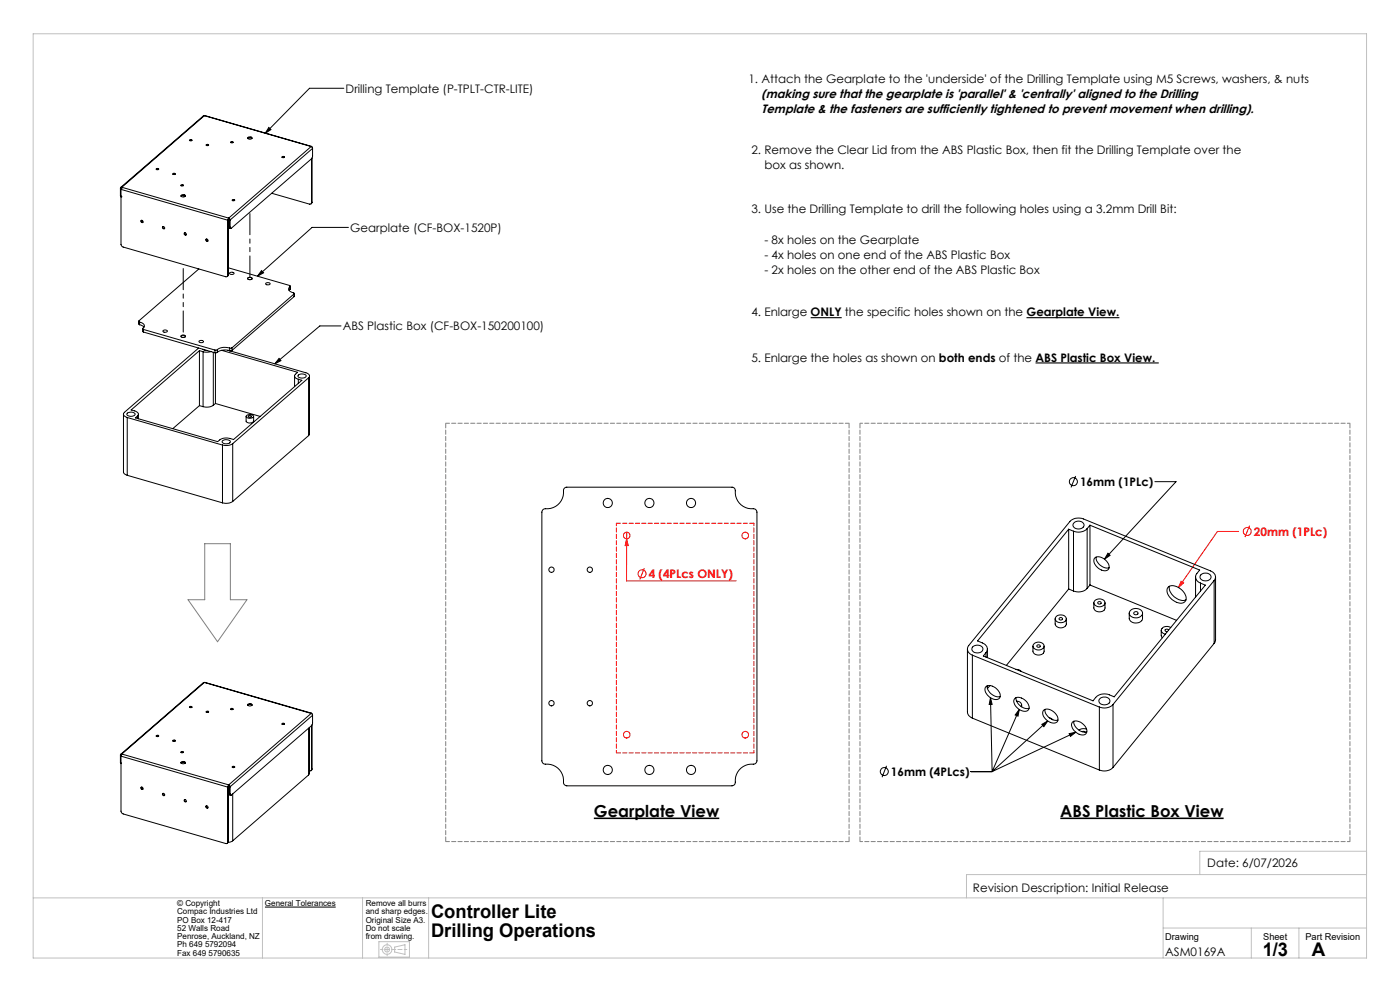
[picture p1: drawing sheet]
<svg xmlns="http://www.w3.org/2000/svg" width="420mm" height="297mm" viewBox="0 0 420 297" stroke-linecap="round" stroke-linejoin="round" font-family="sans-serif">
<g fill="none" stroke="#c0c0c0" stroke-width=".3">
<path d="M9.9 10.1h400.1v277h-400.1zM410 255.1h-50.1v7M9.9 269.1h400.1M78.7 269.1v18M108.8 269.1v18M128.6 269.1v18M348.9 269.1v18M348.9 278.1h61.1M375.4 278.1v9M389.7 278.1v9M410 262.1h-120.1v7M113.7 282.2h9.1v4.6h-9.1z"/>
<path d="M118.4 283.8l3.1-.7v2.9l-3.1-.7z"/>
<circle cx="116.1" cy="284.6" r="1.43"/>
<circle cx="116.1" cy="284.6" r=".73"/>
</g>
<path d="M116.1 286.4v-3.7" fill="none" stroke="#c0c0c0" stroke-width=".3" stroke-dasharray="1.3 .6" stroke-dashoffset=".7"/>
<path d="M114.1 284.6h7.9" fill="none" stroke="#c0c0c0" stroke-width=".3" stroke-dasharray="1.3 .6" stroke-dashoffset=".5"/>
<g fill="none" stroke="#f00" stroke-width=".3">
<path d="M188 159.5v2M371.6 159.3h-6.4l-11.6 16.8M374.9 157.5l-1.4 3.5M188 161.5l.5 2h-1zM188 161.5v12.6h32.8M193.3 170.2l-1.4 3.5M354.3 174.2l.8 .5-1.5 1.4z"/>
<circle cx="374.2" cy="159.3" r="1.19"/>
<circle cx="192.6" cy="172" r="1.2"/>
</g>
<g fill="none" stroke="#000" stroke-width=".3">
<path d="M80.6 38.2l.7 .6-1.7 1.2zM103.2 26.5h-10.3l-13.3 13.5M104.5 68.2h-10.9l-16.3 14.6M78.5 81.1l.6 .7-1.8 1zM102.3 97.7h-6.3l-13.6 11.3M83.7 107.4l.6 .7-1.9 .9zM322.7 142.7l-1.4 3.4M346.5 144.4h6.3l-21.5 23.2M332.4 165.8l.6 .6-1.7 1.2zM297.1 209.1l.5 2h-.8zM297.1 209.1l.5 22.1M305.8 212.6l-.4 2-.8-.3z"/>
<path d="M305.8 212.6l-8.2 18.6M312.6 217.1l1.7-1-1.1 1.7zM314.3 216.1l-16.7 15.1M320.7 219.9l2.1-.5-1.7 1.3zM322.8 219.4l-25.2 11.8M266 229.5l-1.4 3.4M291.3 231.2h6.3"/>
<circle cx="322" cy="144.4" r="1.2"/>
<circle cx="265.3" cy="231.2" r="1.2"/>
</g>
<path d="M178.2 245.2h37.6M318.1 245.2h49" fill="none" stroke="#000" stroke-width=".46"/>
<path d="M243.2 95.2h9.3M308 95.2h27.8M310.7 108.8h36.9" fill="none" stroke="#000" stroke-width=".33"/>
<path d="M184.9 156.8h41.3M184.9 225.6h41.3" fill="none" stroke="#f00" stroke-width=".3" stroke-dasharray="1.3 .6"/>
<path d="M184.9 156.8v68.8M226.2 156.8v68.8" fill="none" stroke="#f00" stroke-width=".3" stroke-dasharray="1.3 .6" stroke-dashoffset=".5"/>
<path d="M61.4 162.9h7.7v16.8h5l-8.8 12.6-8.9-12.6h5z" fill="none" stroke="#808080" stroke-width=".3"/>
<path d="M133.7 126.8h121M133.7 252.2h121" fill="none" stroke="#808080" stroke-width=".3" stroke-dasharray="1.3 .6" stroke-dashoffset=".1"/>
<path d="M133.7 126.8v125.4M254.7 126.8v125.4M258 126.8v125.4M405 126.8v125.4" fill="none" stroke="#808080" stroke-width=".3" stroke-dasharray="1.3 .6" stroke-dashoffset="-.1"/>
<path d="M258 126.8h147M258 252.2h147" fill="none" stroke="#808080" stroke-width=".3" stroke-dasharray="1.3 .6" stroke-dashoffset=".5"/>
<g fill="#000">
<path d="M80.6 38.2l.7 .6-1.7 1.2zM78.5 81.1l.6 .7-1.8 1zM83.7 107.4l.6 .7-1.9 .9z"/>
<path d="M297.1 209.1l.5 2h-.8zM305.8 212.6l-.4 2-.8-.3zM312.6 217.1l1.7-1-1.1 1.7zM320.7 219.9l2.1-.5-1.7 1.3zM332.4 165.8l.6 .6-1.7 1.2z"/>
</g>
<g fill="#f00">
<path d="M354.3 174.2l.8 .5-1.5 1.4z"/>
<path d="M188 161.5l.5 2h-1z"/>
</g>
<g fill="none" stroke="#000" stroke-width=".3">
<path d="M61.3 34.7h-.3l-24.8 21.5M61.3 34.7l32.2 9.2M61.3 34.7l32 9.2M61.3 34.7l-24.8 21.4M36.1 58.6l.2 .4M36.1 56.4l.2 .1M36.1 56.4v2.2M36.1 58.6h.2M36.3 59h.1M36.3 56.8v16.5l.3 .5 31.1 9.1h.5l.1-.4M36.3 56.8l32 9.2M36.3 56.5h.1"/>
<path d="M36.4 56.4l-.1 .1M36.5 56.1l-.2 .7M36.5 56.1l-.3 .1-.1 .2M36.5 56.1l32.1 9.3M46.9 50.6a.39 .39 0 0 1 .4-.2 .39 .39 0 0 1 .3 .4 .39 .39 0 0 1-.4 .1 .39 .39 0 0 1-.3-.3zM46.9 50.8h.7M51.9 52a.39 .39 0 0 1 .4-.1 .39 .39 0 0 1 .3 .3 .39 .39 0 0 1-.4 .2 .39 .39 0 0 1-.3-.4zM51.9 52.2h.7M54.3 55.5a.39 .39 0 0 1 .4-.2 .39 .39 0 0 1 .3 .3 .38 .38 0 0 1-.4 .2 .38 .38 0 0 1-.3-.3zM54.3 58.6a.73 .73 0 0 1 1.3 .2 .77 .77 0 0 1-1.3-.2zM54.3 58.8a.99 .99 0 0 1 1.3 0M54.3 55.7h.7"/>
<path d="M56.9 41.9a.37 .37 0 0 1 .4-.1 .37 .37 0 0 1 .3 .3 .37 .37 0 0 1-.4 .2 .37 .37 0 0 1-.3-.4zM56.9 42.1h.7M61.8 43.4h.1a.37 .37 0 0 1 .4-.2 .37 .37 0 0 1 .2 .4l-.3 .1zM61.9 43.6h.6M69.2 42.5a.39 .39 0 0 1 .4-.1 .39 .39 0 0 1 .3 .3 .39 .39 0 0 1-.4 .2 .39 .39 0 0 1-.3-.4zM69.2 42.7h.7M69.6 60l.1-.1a.37 .37 0 0 1 .4-.1 .37 .37 0 0 1 .3 .3l-.6 .1zM74.3 41.5a.99 .99 0 0 1 1.3 0M74.4 41.2a.67 .67 0 0 1 .7-.2 .67 .67 0 0 1 .5 .5 .77 .77 0 0 1-1.3-.2zM81.5 57.9l11.5 3.3 .4-.2 .1-.3M84.6 47a.37 .37 0 0 1 .4-.2 .37 .37 0 0 1 .3 .4 .37 .37 0 0 1-.4 .1 .37 .37 0 0 1-.3-.3zM84.6 47.2h.7"/>
<path d="M93.3 43.9l.5 .6M93.3 43.9l.3 .2M93.3 43.9l-24.7 21.5M93.5 47.6v13.1M93.6 47.4v13.2M93.8 44.5v2.4l-.4 .7-24.1 20.9-.3-.4M93.8 44.5l-24.8 21.4M42.4 66l.1 .4 .4 .2M48.9 67.9l.1 .4 .4 .2M55.4 69.8l.1 .4 .4 .2M61.9 71.6v.5l.5 .1M68.3 66v16.5"/>
<path d="M68.5 65.9l-.2 .1M68.5 65.9v16.5M68.6 65.4l-.3 .6M68.6 65.6l-.1 .3M68.6 65.4l.4 .5M68.6 65.6l.2 .3M68.6 65.4v.2M68.8 68l.1 .3 .3 .2M68.8 65.9h.2M68.8 68l.2 .1M68.8 65.9v2.1M69 65.9v2.2"/>
<path d="M69.7 60.1h.7M93.6 60.6l-.3 .5M93.6 60.6l-.1 .1M41.6 96.3v.8l.3 .2M41.9 96.5l.4 .2a1.03 1.03 0 0 1 .9 .7 1.03 1.03 0 0 1-.4 1.2l.2 .1M41.9 97.3l1.3 .8M41.9 96.5v.8M42.8 98.5v.9l.2 .1M43 98.7l21.5 6.2M43 98.7v.8M43 99.5l21.5 6.2M48.9 99.1a.79 .79 0 0 1 1.3 .2 .71 .71 0 0 1-.7 .3 .71 .71 0 0 1-.6-.5z"/>
<path d="M59.7 80.6l-18 15.6-.1 .1 .3 .2M68.5 80.3l18.4 5.2 .1 .4M68.5 82.4l-.3 .5M68.5 82.4l-.2 .1M69 81.7a.72 .72 0 0 1 1.2 .4 .84 .84 0 0 1-1.3-.3zM74.3 83.3a.82 .82 0 0 1 1.3 .3 .76 .76 0 0 1-1.3-.3zM79.7 84.9a.82 .82 0 0 1 1.3 .2 .88 .88 0 0 1-1.3-.1zM87 85.9a.94 .94 0 0 0-.4 1.1 .94 .94 0 0 0 1 .6l.6 .2v.3M87 86.7l-.3 .3M87 85.9v.8M87.1 85.8l-.1 .9M88.2 88.1l-18.6 16.1"/>
<path d="M88.2 88.1v.8M88.2 88.9l-18.6 16.1M88.3 88l-.1 .9M54.3 100.7a.74 .74 0 0 1 1.3 .2 .75 .75 0 0 1-1.3-.2zM59.6 104.3l-22.3 19.3a.94 .94 0 0 0-.1 1 .94 .94 0 0 0 1 .5M59.8 102.2a.69 .69 0 0 1 .7-.2 .69 .69 0 0 1 .5 .5 .82 .82 0 0 1-1.3-.2zM59.8 105.1l-20.5 17.8 1.1 .3a.94 .94 0 0 1 1 .4 .94 .94 0 0 1-.2 1.1M59.8 105.1l1.1 .3M59.8 105.1v16.5M60.9 104.7l1.3 .4M60.9 105.4v16.5M63.3 105.4l-1.1 .1-1.3-.1"/>
<path d="M64 105.6v15.9M64.5 104.9v.8M64.6 105.7v15.2M65.2 104.8l-.7 .1M65.2 105.6l-.7 .1M65.2 104.8v.8M66.5 105l22.8 6.6-.6 .5a.91 .91 0 0 0-.2 1.1 .91 .91 0 0 0 1 .5M68.4 105l23.4 6.7a.91 .91 0 0 1 .9 .5 .91 .91 0 0 1-.1 1M68.9 104.3a4 4 0 0 0-3.7 .5M68.9 105.1a4 4 0 0 0-3.7 .5M68.9 104.3v.8M69.6 104.2l-.7 .1"/>
<path d="M69.6 105l-.7 .1M69.6 104.2v.8M88.4 112.7v3.2M89.5 113.7l1.1 .3-20.5 17.7a4 4 0 0 0-4.8 .7l-24.7-7.2 .6-.5M89.5 113.7v1.2M89.5 112.4a1.59 1.59 0 0 1 2.4 .3 1.63 1.63 0 0 1-2.5 0zM92.6 113.2l-22.8 19.8M92.6 113.2v17.4M92.9 112.7v17.5l-.3 .4M37 124.1v17.4l.3 .5 .9 .4M38.2 125.1l28.5 8.3M38.2 125.1v17.3"/>
<path d="M38.2 123.8a1.56 1.56 0 0 1 2.3 .4 1.45 1.45 0 0 1-2.4-.2zM41.2 124.7v.7M41.5 124.1v1.4M59.8 121.6l-8 6.9M59.8 121.6l1.1 .3M64 121.5a3.7 3.7 0 0 1-3.1 .4M64.6 120.9l-.6 .6M64.6 120.9l13.5 3.9M66.7 132.1a1.71 1.71 0 0 1 2.4 .3 1.47 1.47 0 0 1-2.5-.1zM66.7 133.4v17.3M69.8 133a3.7 3.7 0 0 1-3.1 .4M69.8 133v17.3"/>
<path d="M73.8 124.8v1.4a1.41 1.41 0 0 0 2.3 0v-1.4M74 124.5a1.32 1.32 0 0 1 2.1 .5 1.53 1.53 0 0 1-2.3-.2zM74.5 124.7a.5 .5 0 0 1 .5-.2 .5 .5 0 0 1 .4 .4 .49 .49 0 0 1-.5 .2 .49 .49 0 0 1-.4-.4zM92.6 130.6l-22.8 19.7M38.2 142.4l28.5 8.3M69.8 150.3a3.7 3.7 0 0 1-3.1 .4M162.9 152.7l.2-.1a7.3 7.3 0 0 0 4.8-1.9 7.9 7.9 0 0 0 1.3-4.2l.6-.5h49.8a.97 .97 0 0 1 1 1.1 5.1 5.1 0 0 0 5.8 5.4l.5 .4 .2 .6v74.5a1.09 1.09 0 0 1-1.1 1 5.1 5.1 0 0 0-5.5 5.8l-.3 .5-.6 .2h-49.6a1.02 1.02 0 0 1-.9-1.1 5.1 5.1 0 0 0-5.9-5.5l-.4-.3-.2-.6v-74.5zM320.6 158.6l-27.3 33.5 1.4 .6a1.81 1.81 0 0 1 1.1 2.9M320.6 158.6l1.5 .6M320.6 158.6v17.9M322.1 159.2v17.9M322.2 156.7a1.67 1.67 0 0 1 1.8-.5 1.67 1.67 0 0 1 1.2 1.5 1.87 1.87 0 0 1-3.3-.3z"/>
<path d="M326.1 158.4a3.7 3.7 0 0 1-4 .8M326.1 158.4v18M327 157.4l32.9 13.4a2.64 2.64 0 0 0-1.2 2.5l.4 .7 1.1 .8M327 157.4l-.9 1M327 157.4v17.9M320.6 176.5l-18.7 22.9M320.6 176.5l1.5 .6M326.1 176.4a3.7 3.7 0 0 1-4 .7M327 175.3l-.9 1.1M327 175.3l26 10.6M328.4 167.3a3.1 3.1 0 0 1 4.3 2 1.39 1.39 0 0 1-.6 1.7 1.39 1.39 0 0 1-1.7-.2 3 3 0 0 1-2-3.5zM328.5 179.9a1.84 1.84 0 0 1 3 .8 1.72 1.72 0 0 1-1.7 1.2 1.72 1.72 0 0 1-1.6-1.4z"/>
<path d="M328.8 167a3.4 3.4 0 0 0 3.9 3.1M350.6 175.9a4 4 0 0 1 5 2.4 1.64 1.64 0 0 1-.1 2 1.64 1.64 0 0 1-2.1 .4 4.1 4.1 0 0 1-3.2-4.3zM350.8 175.7a4.1 4.1 0 0 0 5 4.1M358.7 172.9v6.1M360.2 174.8l1.4 .6-27.3 33.4a4.7 4.7 0 0 0-4.9-.3l-1.5 1.5-32.9-13.4 .8-1M360.2 174.8v2.3M360.2 172.3a1.73 1.73 0 0 1 1.8-.6 1.73 1.73 0 0 1 1.3 1.4 1.79 1.79 0 0 1-1.7 1 1.79 1.79 0 0 1-1.6-1.2zM364.2 174a1.81 1.81 0 0 0-1.1-2.9l-38.1-15.6a3.8 3.8 0 0 0-4 .8l-30.4 37.2a1.82 1.82 0 0 0 1.1 2.9M364.2 174l-30.3 37.1M364.2 174v18.8M364.7 172.9v18.9l-.5 1M290.2 194.5v18.9l.4 1.1 1.1 .7"/>
<path d="M291.7 196.4l38.1 15.5M291.7 196.4v18.8M291.8 193.9a1.91 1.91 0 0 1 3.1 .5 1.73 1.73 0 0 1-1.7 1.3 1.73 1.73 0 0 1-1.6-1.3zM295.8 195.6v1.4M296.2 194.5v2.6M309.9 193.6v1.6a1.78 1.78 0 0 0 1.7 1.1 1.78 1.78 0 0 0 1.6-1.1v-1.6M310 193.1a1.84 1.84 0 0 1 3.2 .6 1.72 1.72 0 0 1-1.7 1.1 1.72 1.72 0 0 1-1.6-1.4zM311.2 193.3l.2-.1a.42 .42 0 0 1 .7 .4 .42 .42 0 0 1-.6 .4l-.5-.3zM316.5 185.5v1.5a1.78 1.78 0 0 0 1.7 1.2 1.78 1.78 0 0 0 1.7-1.2v-1.5M316.9 184.7a1.67 1.67 0 0 1 1.8-.4 1.67 1.67 0 0 1 1.1 1.5 1.89 1.89 0 0 1-3.3-.3zM317.8 185.3a.46 .46 0 0 1 .6-.2 .46 .46 0 0 1 .2 .7l-.8-.1zM328.2 180.7v1.5a1.78 1.78 0 0 0 1.6 1.2 1.78 1.78 0 0 0 1.7-1.2v-1.5"/>
<path d="M329.4 180.5a.46 .46 0 0 1 .6-.2 .46 .46 0 0 1 .2 .7h-.6l-.3-.2zM338.8 183.8v1.5a2.11 2.11 0 0 0 2 1.4 2.11 2.11 0 0 0 2-1.4v-1.5M339.2 182.9a2.13 2.13 0 0 1 3.6 1 2.16 2.16 0 0 1-2.1 1.3 2.16 2.16 0 0 1-1.9-1.4zM340.3 183.5a.57 .57 0 0 1 .8-.2 .57 .57 0 0 1 .1 .8 .57 .57 0 0 1-.8 .1 .57 .57 0 0 1-.1-.7zM348.4 188.9v1.6l.3 .6M350.6 188.9a.5 .5 0 0 0-.7-.4 .5 .5 0 0 0-.3 .7l.6 .1M351.2 188.1a1.76 1.76 0 0 0-2.8 1l.6 .7 .6 .2M364.2 192.8l-30.3 37.2M56.8 211.9l.1-.1a.37 .37 0 0 1 .4-.1 .37 .37 0 0 1 .3 .3l-.4 .1zM56.9 212h.7M61.3 204.5l-.3 .1-24.8 21.5M61.3 204.5l32.2 9.2"/>
<path d="M61.3 204.5l32 9.3M61.3 204.5l-24.8 21.5M61.9 213.2a.37 .37 0 0 1 .4-.1 .37 .37 0 0 1 .2 .3 .37 .37 0 0 1-.4 .2 .37 .37 0 0 1-.2-.4zM61.9 213.4h.6M69.2 212.4a.39 .39 0 0 1 .4-.1 .39 .39 0 0 1 .3 .3 .38 .38 0 0 1-.4 .2 .38 .38 0 0 1-.3-.4zM69.2 212.6h.7M74.3 211.3a.99 .99 0 0 1 1.3 0M74.4 211a.67 .67 0 0 1 .7-.2 .67 .67 0 0 1 .5 .6 .79 .79 0 0 1-1.3-.2zM84.6 216.9v-.1a.37 .37 0 0 1 .4-.1 .37 .37 0 0 1 .3 .3l-.5 .1zM84.6 217.1h.7M92.6 218.2v14.1M92.9 218v13.8l-.3 .5"/>
<path d="M93.3 213.8l.5 .6M93.3 213.8l.3 .2M93.3 213.8l-24.7 21.4M93.5 217.4v13.2M93.6 217.2v13.3M93.8 214.4v2.4l-.4 .7-24 20.8h-.3l-.1-.4M93.8 214.4l-24.8 21.4M291.7 215.2l38.1 15.6M295.7 205.9a3.1 3.1 0 0 1 4.3 2 1.39 1.39 0 0 1-.5 1.6 1.39 1.39 0 0 1-1.7-.1 3 3 0 0 1-2.1-3.5zM296.2 205.6a3.4 3.4 0 0 0 3.9 3.1M296.2 205.5v.8M297 205.5l-.8 .9"/>
<path d="M304.4 209.4a2.77 2.77 0 0 1 3.9 1.3 1.47 1.47 0 0 1 .2 2.1 1.47 1.47 0 0 1-2.1 .2 2.89 2.89 0 0 1-2-3.6zM304.8 200.6l1 .2 .6 .5M304.8 209.1a3.4 3.4 0 0 0 3.9 3.2M305 210.1a1.27 1.27 0 0 1 1.4 1.7M306.5 211.3v.5M313 212.9a3 3 0 0 1 4.3 2.1 1.38 1.38 0 0 1-.5 1.6 1.38 1.38 0 0 1-1.7-.1 2.95 2.95 0 0 1-2.1-3.6zM313.5 212.6a3.4 3.4 0 0 0 3.9 3.2M314.8 215.1l1 .6M321.7 216.5a3.1 3.1 0 0 1 4.3 2 1.38 1.38 0 0 1-.5 1.7 1.38 1.38 0 0 1-1.8-.1 3.1 3.1 0 0 1-2.1-3.4zM322.2 216.1a3.4 3.4 0 0 0 3.8 3.3M324.6 219.3l.5-.1 .4 .3M326 218.6l-1.3-.2-1 .4"/>
<path d="M329.8 211.9v18.9M330 209.4a1.67 1.67 0 0 1 1.8-.5 1.67 1.67 0 0 1 1.1 1.5 1.86 1.86 0 0 1-3.2-.3zM333.9 211.1a3.7 3.7 0 0 1-4.1 .8M333.9 211.1v18.9M36.1 228.5l.2 .3M36.1 226.3v2.2M36.1 226.3l.2 .1M36.1 228.5h.2M36.3 226.6v16.6l.3 .5 31.1 9.1a.44 .44 0 0 0 .6-.5M36.3 226.6l32 9.3M36.3 226.3v.1M36.4 226.2l-.1 .2"/>
<path d="M36.5 226l-.2 .6M36.5 226l-.4 .3M36.5 226l32.1 9.2M42.4 235.9l.1 .4 .4 .2M46.9 220.4a.39 .39 0 0 1 .4-.1 .39 .39 0 0 1 .3 .4 .39 .39 0 0 1-.4 .1 .39 .39 0 0 1-.3-.4zM46.9 220.7h.7M48.9 237.8l.1 .4 .4 .2M51.9 221.9a.39 .39 0 0 1 .4-.2 .39 .39 0 0 1 .3 .4 .39 .39 0 0 1-.5 .1 .39 .39 0 0 1-.2-.3zM51.9 222.1h.7M54.3 225.3a.39 .39 0 0 1 .4-.1 .39 .39 0 0 1 .3 .3 .39 .39 0 0 1-.4 .2 .39 .39 0 0 1-.3-.4zM54.3 225.5h.7M54.3 228.6l.8-.2 .5 .3-.7-.3z"/>
<path d="M54.4 228.3a.67 .67 0 0 1 .7-.1 .67 .67 0 0 1 .5 .5 .77 .77 0 0 1-1.3-.2zM55.4 239.6l.1 .5 .4 .1M68.3 235.9v16.4M68.5 235.8v16.4M68.5 235.8l-.2 .1M68.6 235.2l-.3 .7M68.6 235.4l-.1 .4M68.6 235.2l.4 .6M68.6 235.4l.2 .3M68.6 235.2v.2M68.8 237.9l.1 .3 .3 .2M68.8 235.7v2.2"/>
<path d="M68.8 235.7l.2 .1M68.8 237.9h.2M69 235.8v2.1M69.7 229.8a.37 .37 0 0 1 .4-.2 .37 .37 0 0 1 .3 .4 .37 .37 0 0 1-.4 .1 .37 .37 0 0 1-.3-.3zM69.7 230h.7M69.8 237.9v14.1M92.6 232.3l-22.8 19.7M93.5 230.6l-.1 .3-.5 .2M93.6 230.5l-.3 .5M93.6 230.5l-.1 .1M333.9 230a3.7 3.7 0 0 1-4.1 .8M61.9 241.5v.4l.5 .2"/>
<path d="M68.5 252.2l-.3 .5M68.5 252.2l-.2 .1M69.8 252l-1.4 .5M79.5 271.8h21.2"/>
<circle cx="42.6" cy="66.4" r=".35"/>
<circle cx="49.1" cy="68.3" r=".37"/>
<circle cx="55.6" cy="70.1" r=".37"/>
<circle cx="62.1" cy="72" r=".37"/>
<circle cx="182.3" cy="150.7" r="1.38"/>
<circle cx="194.8" cy="150.7" r="1.37"/>
<circle cx="207.3" cy="150.7" r="1.37"/>
<circle cx="165.5" cy="170.7" r=".81"/>
<circle cx="177" cy="170.7" r=".81"/>
<circle cx="165.5" cy="210.8" r=".81"/>
<circle cx="177" cy="210.8" r=".81"/>
<circle cx="42.6" cy="236.3" r=".37"/>
<circle cx="49.1" cy="238.1" r=".37"/>
<circle cx="182.3" cy="230.7" r="1.38"/>
<circle cx="194.8" cy="230.7" r="1.37"/>
<circle cx="207.3" cy="230.7" r="1.37"/>
<circle cx="55.6" cy="240" r=".37"/>
<circle cx="62.1" cy="241.9" r=".37"/>
</g>
<path d="M54.3 58.8a1.02 1.02 0 0 1 1.3 0M55 59v-.1M74.3 41.5a1.02 1.02 0 0 1 1.3 0M75 41.7v-.1M75.6 83.6a.66 .66 0 0 0-.5-.6 .66 .66 0 0 0-.8 .3 .75 .75 0 0 0 1.3 .3M55.6 101a.66 .66 0 0 0-.5-.7 .66 .66 0 0 0-.8 .4 .75 .75 0 0 0 1.3 .3" fill="none" stroke="#000" stroke-width=".3" stroke-dasharray="6.3 1.3 1.3 1.3 1.3 1.3"/>
<path d="M75 83.5v-19.9" fill="none" stroke="#000" stroke-width=".3" stroke-dasharray="6.3 1.3 1.3 1.3 1.3 1.3" stroke-dashoffset="-.4"/>
<path d="M55 100.8v-21.6" fill="none" stroke="#000" stroke-width=".3" stroke-dasharray="6.3 1.3 1.3 1.3 1.3 1.3" stroke-dashoffset="-1.2"/>
<g fill="none" stroke="#f00" stroke-width=".3">
<circle cx="188" cy="160.5" r="1"/>
<circle cx="223.6" cy="160.5" r="1"/>
<circle cx="188" cy="220.2" r="1"/>
<circle cx="223.6" cy="220.2" r="1"/>
</g>
<g font-size="5.6">
<text x="129.3" y="275.1">Controller Lite</text>
<text x="129.3" y="280.7">Drilling Operations</text>
<text x="378.8" y="286.4">1/3</text>
<text x="393.6" y="286.4">A</text>
</g>
<g font-size="4.9">
<text x="178.2" y="244.7">Gearplate View</text>
<text x="318.1" y="244.7">ABS Plastic Box View</text>
</g>
<g font-size="3.7">
<text x="228.4" y="29.4">(making sure that the gearplate is 'parallel' &amp; 'centrally' aligned to the Drilling</text>
<text x="228.5" y="33.9">Template &amp; the fasteners are sufficiently tightened to prevent movement when drilling).</text>
</g>
<g font-size="3.5">
<text x="103.7" y="27.8">Drilling Template (P-TPLT-CTR-LITE)</text>
<text x="224.5" y="24.8">1. Attach the Gearplate to the 'underside' of the Drilling Template using M5 Screws, washers, &amp; nuts</text>
<text x="225.4" y="46.1">2. Remove the Clear Lid from the ABS Plastic Box, then fit the Drilling Template over the</text>
<text x="229.3" y="50.6">box as shown.</text>
<text x="225.4" y="63.9">3. Use the Drilling Template to drill the following holes using a 3.2mm Drill Bit:</text>
<text x="105.1" y="69.5">Gearplate (CF-BOX-1520P)</text>
<text x="229.3" y="77.5">- 4x holes on one end of the ABS Plastic Box</text>
<text x="229.3" y="73">- 8x holes on the Gearplate</text>
<text x="229.3" y="82.1">- 2x holes on the other end of the ABS Plastic Box</text>
<text x="225.4" y="94.8">4. Enlarge ONLY the specific holes shown on the Gearplate View.</text>
<text x="102.8" y="99">ABS Plastic Box (CF-BOX-150200100)</text>
<text x="225.4" y="108.4">5. Enlarge the holes as shown on both ends of the ABS Plastic Box View.</text>
<text x="324" y="145.7">16mm (1PLc)</text>
<text x="267.3" y="232.6">16mm (4PLcs)</text>
<text x="362.2" y="259.8">Date: 6/07/2026</text>
<text x="291.9" y="267.3">Revision Description: Initial Release</text>
<text x="349.6" y="286.5">ASM0169A</text>
</g>
<g font-size="3.5" fill="#f00">
<text x="376.2" y="160.6">20mm (1PLc)</text>
<text x="194.6" y="173.3">4 (4PLcs ONLY)</text>
</g>
<g font-size="2.8">
<text x="349.6" y="281.6">Drawing</text>
<text x="379" y="281.6">Sheet</text>
<text x="391.6" y="281.6">Part Revision</text>
</g>
<g font-size="2.5">
<text x="53.2" y="271.6">© Copyright</text>
<text x="53.2" y="274">Compac Industries Ltd</text>
<text x="79.5" y="271.6">General Tolerances</text>
<text x="109.7" y="271.6">Remove all burrs</text>
<text x="109.7" y="274">and sharp edges.</text>
<text x="53.2" y="276.5">PO Box 12-417</text>
<text x="53.2" y="279">52 Walls Road</text>
<text x="53.2" y="281.4">Penrose, Auckland, NZ</text>
<text x="109.7" y="276.5">Original Size A3.</text>
<text x="109.7" y="279">Do not scale</text>
<text x="109.7" y="281.4">from drawing.</text>
<text x="53.2" y="283.9">Ph 649 5792094</text>
<text x="53.2" y="286.4">Fax 649 5790635</text>
</g>
</svg>
